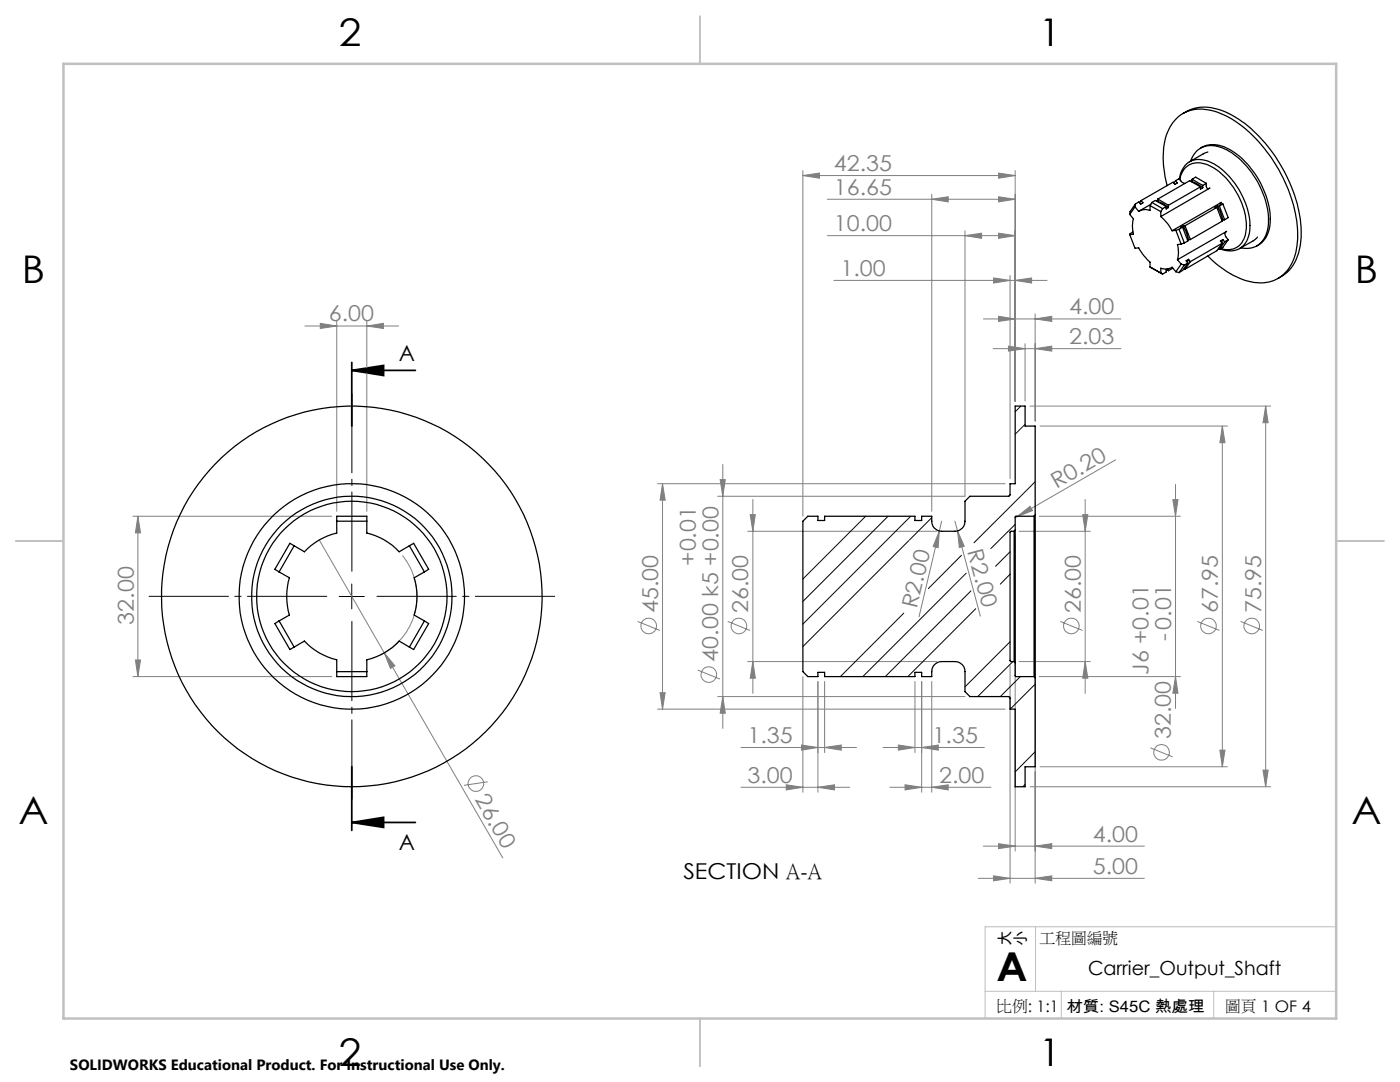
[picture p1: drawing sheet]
<svg xmlns="http://www.w3.org/2000/svg" width="279mm" height="216mm" viewBox="0 0 279 216" stroke-linecap="round" stroke-linejoin="round" font-family="sans-serif">
<g fill="none" stroke="#808080" stroke-width=".2">
<path d="M160.2 35l3.3-.5v1.1zM160.2 34v69M160.2 35h42.4M165.1 39.8h37.5M185.9 39.8l3.3-.5v1zM185.9 38.8v63.2M199.3 39.3l3.3 .5-3.3 .5zM199.3 34.5l3.3 .5-3.3 .6zM202.6 34v46M165.1 47h37.5M166.4 56h42.6M192.6 47l3.3-.5v1.1z"/>
<path d="M192.6 46v53h-49.4M198.3 55.5l3.3 .5-3.3 .5zM199.3 46.5l3.3 .5-3.3 .6zM201.6 55v40.5M202.6 56l3.3-.5v1zM60.9 65.1h18.7M63.9 64.5l3.3 .6-3.3 .4zM67.2 64v38M73.2 65.1l3.3-.6v1zM73.2 64v38M196.3 63.6h27.4M198.2 69.6h25.5"/>
<path d="M199.3 63.1l3.3 .5-3.3 .5zM201.3 69.1l3.3 .5-3.3 .5zM204.6 68.6v11.4M206.6 69.6l3.3-.5v1zM206.6 63.6l3.3-.5v1zM206.6 62.6v21.4M131.2 96.5h69.4M132.2 96.5l.6 3.3h-1.1zM132.2 96.5v45M143.7 95.7h1l-.4 3.3zM144.3 92.7v52.6M150.2 99.7v38.7"/>
<path d="M205.6 81h48M207.6 85h37.4M216.6 99.7v38.7M222.6 91.8l-19.6 11.3M234.1 99.7h1l-.5 3.3zM234.6 96.7v44.7M243.9 85l.6 3.3h-1zM243.9 85v68M252.6 81l.5 3.3h-1zM252.6 81v76M26.5 103h39.7M27.5 103l.5 3.3h-1z"/>
<path d="M27.5 103v32M63.7 107.7l13 22.6M80.3 110.8a13 13 0 0 1-4.5 19.9M149.2 106h37.7M149.7 102.7h1l-.5 3.3zM187.5 105.9l-.3 3.4-1-.3zM187.5 105.9l-4.1 17.2M187.9 104l-.4 1.9M190.6 104l.5 1.9M191.1 105.9l1.3 3.1-.9 .3zM191.1 105.9l4.6 17M202.6 106.8v63"/>
<path d="M203 103.1l2.6-2.1 .5 .9zM203 103.1l-.2 .1M203.4 106h14.2M206.6 103.8v72.4M207.4 103h28.2M216.1 102.7h1l-.5 3.3zM26.5 135h39.7M27 131.7h1l-.5 3.3zM76.7 130.3l2.1 2.6-.9 .5zM76.7 130.3l23.6 40.9M127.2 124l4.5 1.8M131.7 138.2h1.1l-.6 3.3z"/>
<path d="M139.2 133.7l4.5 1.8M143.2 139h49.4M144.3 139l.4 3.3h-1zM145.2 124l4.5 1.8M149.2 132h37.7M150.2 132l.5 3.3h-1zM160.2 135v23.1M163.2 136v22.1M164.6 136v14.2M182.6 136v14.2M183.9 136v22.1M185.9 136v22.1"/>
<path d="M201.6 132.8v43.4M203.4 132h14.2M207.4 135h28.2M211.6 124l4.4 1.8M216.6 132l.5 3.3h-1zM234.6 135l.5 3.3h-1zM238.9 124l4.5 1.8M247.6 124l4.4 1.8M97.3 156l-4.7 .7M131.2 141.5h69.4M147.9 157.1h21.7M147.9 149.2h23"/>
<path d="M156.9 156.6l3.3 .5-3.3 .5zM159.9 148.7l3.3 .5-3.3 .5zM163.2 157.1l3.3-.5v1zM164.6 149.2l3.3-.5v1zM176.2 149.2h20.3M177.6 157.1h20.2M179.3 148.7l3.3 .5-3.3 .5zM180.6 156.6l3.3 .5-3.3 .5zM183.9 149.2l3.4-.5v1zM185.9 157.1l3.3-.5v1zM205.6 157h48M207.6 153h37.4"/>
<path d="M229.6 149.2l4.4 1.8M243.5 149.7h1l-.6 3.3zM252.1 153.7h1l-.5 3.3zM195.2 175.3h33.2M196.3 168.8h32.1M198.3 174.8l3.3 .5-3.3 .5zM199.3 168.3l3.3 .5-3.3 .5zM206.6 168.8l3.3-.5v1zM206.6 175.3l3.3-.5v1z"/>
<circle cx="129.5" cy="124.9" r="1.55"/>
<circle cx="141.5" cy="134.6" r="1.55"/>
<circle cx="147.5" cy="124.9" r="1.55"/>
<circle cx="213.8" cy="124.9" r="1.55"/>
<circle cx="241.2" cy="124.9" r="1.56"/>
<circle cx="249.8" cy="124.9" r="1.56"/>
<circle cx="95" cy="156.3" r="1.55"/>
<circle cx="231.8" cy="150.1" r="1.55"/>
</g>
<path d="M70.2 73.9l6.4-1v2zM70.2 73.9h12.7M70.2 72.3v12.7M70.2 153v12.7M70.2 164.1l6.4-1v2zM70.2 164.1h12.7" fill="none" stroke="#000" stroke-width=".35"/>
<path d="M65.2 119h-35.4M70.2 114v-35.5M75.2 119h35.5M70.2 124v35.5" fill="none" stroke="#000" stroke-width=".2" stroke-dasharray="30.5 1.3 1.3 1.3" stroke-dashoffset="14.6"/>
<path d="M67.7 119h5M70.2 116.5v5" fill="none" stroke="#000" stroke-width=".2"/>
<path d="M196.6 197.8h70.1M206.7 184.9v12.9M211.8 197.8v5.4M242.2 197.8v5.4M266.7 184.9h-70.1v18.3" fill="none" stroke="#c0c0c0" stroke-width=".2"/>
<path d="M139.7 3.2v9.5M3.1 107.9h9.6M266.7 107.9h9.5M139.7 203.2v9.6" fill="none" stroke="#c0c0c0" stroke-width=".25"/>
<path d="M12.7 12.7h254v190.5h-254z" fill="none" stroke="#c0c0c0" stroke-width=".5"/>
<path d="M70.2 73.9l6.4-1v2zM70.2 164.1l6.4-1v2z" fill="#000"/>
<g fill="#808080">
<path d="M203 103.1l2.6-2.1 .5 .9z"/>
<path d="M187.5 105.9l-.3 3.4-1-.3z"/>
<path d="M191.1 105.9l1.3 3.1-.9 .3z"/>
<path d="M76.7 130.3l2.1 2.6-.9 .5z"/>
<path d="M206.6 69.6l3.3-.5v1zM201.3 69.1l3.3 .5-3.3 .5zM206.6 63.6l3.3-.5v1zM199.3 63.1l3.3 .5-3.3 .5zM202.6 56l3.3-.5v1zM198.3 55.5l3.3 .5-3.3 .5zM199.3 46.5l3.3 .5-3.3 .6zM192.6 47l3.3-.5v1.1zM199.3 39.3l3.3 .5-3.3 .5zM185.9 39.8l3.3-.5v1zM199.3 34.5l3.3 .5-3.3 .6zM160.2 35l3.3-.5v1.1zM206.6 168.8l3.3-.5v1zM199.3 168.3l3.3 .5-3.3 .5zM206.6 175.3l3.3-.5v1zM198.3 174.8l3.3 .5-3.3 .5z"/>
<path d="M156.9 156.6l3.3 .5-3.3 .5zM163.2 157.1l3.3-.5v1z"/>
<path d="M27.5 103l.5 3.3h-1zM27 131.7h1l-.5 3.3z"/>
<path d="M149.7 102.7h1l-.5 3.3zM150.2 132l.5 3.3h-1zM132.2 96.5l.6 3.3h-1.1zM131.7 138.2h1.1l-.6 3.3zM243.9 85l.6 3.3h-1zM243.5 149.7h1l-.6 3.3zM234.1 99.7h1l-.5 3.3zM234.6 135l.5 3.3h-1zM216.1 102.7h1l-.5 3.3zM216.6 132l.5 3.3h-1z"/>
<path d="M143.7 95.7h1l-.4 3.3zM144.3 139l.4 3.3h-1z"/>
<path d="M252.6 81l.5 3.3h-1zM252.1 153.7h1l-.5 3.3z"/>
<path d="M159.9 148.7l3.3 .5-3.3 .5zM164.6 149.2l3.3-.5v1z"/>
<path d="M179.3 148.7l3.3 .5-3.3 .5zM183.9 149.2l3.4-.5v1z"/>
<path d="M180.6 156.6l3.3 .5-3.3 .5zM185.9 157.1l3.3-.5v1z"/>
<path d="M63.9 64.5l3.3 .6-3.3 .4zM73.2 65.1l3.3-.6v1z"/>
</g>
<g fill="none" stroke="#000" stroke-width=".25">
<path d="M231.1 40l-.3 .1M231.1 39.7v.5M231.1 39.7l2.1 1.3M232.9 37a16.7 16.7 0 0 1 .3-11.1 6.9 6.9 0 0 1 8.4-3.9 20.8 20.8 0 0 1 11.2 8.3 28.5 28.5 0 0 1 6.2 17.4 9.4 9.4 0 0 1-3.6 7.6 8.6 8.6 0 0 1-8.6-.1 20.2 20.2 0 0 1-5.7-4.1M234.6 36.1l.7-.4a1.8 1.8 0 0 0 1.2 .9M234.6 36.1l.4 .4-.5 .3-.4-.5-6.3 3.7M234.6 36.1l-.3 .4M235.4 35.7a4 4 0 0 1 5.5-3.6 14.5 14.5 0 0 1 7.9 9 9 9 0 0 1-.2 7.4 4 4 0 0 1-5.1 1.2M235.4 35.8a3.7 3.7 0 0 1 5.3-3 14.3 14.3 0 0 1 7.8 10.1 6.7 6.7 0 0 1-1.1 6.1 3.9 3.9 0 0 1-3.8 .6M236.1 22.6a8.6 8.6 0 0 1 8.6-.2 27.1 27.1 0 0 1 12 12.6 24 24 0 0 1 2.7 14.3 8.1 8.1 0 0 1-4.3 6.3M237.6 32.1a4.2 4.2 0 0 1 5.9-2.7 14.8 14.8 0 0 1 8 7.9 12.6 12.6 0 0 1 1.2 9.5 4.1 4.1 0 0 1-5 2.7M237.9 36.2l1.1 .5 1 .8"/>
<path d="M237.9 36l-.2 .2M237.9 36.2l-.1 .1M237.9 35.8l.7-.5 2.1 1.3M237.9 35.8l2.1 1.2M237.9 35.8v.4M239.6 29.6a5.6 5.6 0 0 1 6.1 .4 17.2 17.2 0 0 1 7.8 14.8 5.1 5.1 0 0 1-2.7 4.3M239.6 37.3l-6.4 3.7M239.6 37.3v.4l.4-.2M239.6 37.3l-2.2-1.2-6.3 3.6M240 37v.5M240.7 36.6v.5a.43 .43 0 0 0 .2 .5 .43 .43 0 0 0 .5-.1l-9.7 5.7M240.7 36.6l-.7 .4"/>
<path d="M241.1 30.3l-1 .4-2.7 1.6M225.5 46.8l1 2.7h.8a10.5 10.5 0 0 0 2.2 2.8v1M225.5 42.8l.7 .9a5.6 5.6 0 0 0 0 3l-.7 .1M226.1 46.3l-.6 .5M226.5 41.3l-1 1.5M226.6 40.7l-.1 .6M226.6 40.7l-1.1 1.5v.6M227.8 40l.3 .5-.5 .2-.3-.4-.7 .4M227.8 40l-.4 .5M229.5 41v1a2.63 2.63 0 0 0-2.2 .2l-.8-.9M229.5 41l2.2 1.2M229.5 53.3l2.2 1.2"/>
<path d="M229.5 53.3l2.5 1.4M229.7 40.8l-2.4 1.3M229.9 40.4l2.1 1.2M229.9 40.4l-.4 .6M229.9 40.4l.7-.4 2.1 1.2M231.1 40.2l1 .5 1.1 .7M231.1 40.2h-.1M231.7 43.2a9.6 9.6 0 0 1 2.2 2.8M231.7 42.2v1M231.7 54.5l.3 .2M232 41.6l-.3 .6M232.7 41.2v.5l.5-.3"/>
<path d="M232.7 41.2l-.7 .4M232.8 53.8l.4 .2M233 53.7l-.3 .1v.5l-.7 .4M233.2 41v.4M233.2 53.6v.4M233.9 53.3a2.48 2.48 0 0 1-2.2 .2v1M233.9 53.3v.1M233.9 53.3l.8 .9M234.1 53.5l-.9 .5M234.7 46h-.8M234.7 46l1 2.7M234.7 54.2l.6 .2"/>
<path d="M235 51.8l.7 .9M235.3 45.8l1.1 2.7M235.3 45.8l-.6 .2M235.7 48.7l-.7 .1a5.5 5.5 0 0 1 0 3M235.7 52.7l-1 1.5M235.7 52.7l.7 .2M236 45.3l1.1 2.8-.7 .4M236 45.3l-.7 .5M236.1 45.1l1.1 2.7M236.1 45.1l-.4 .3 .3-.1M236.4 48.5l-.7 .2M236.4 52.9l-1.1 1.5"/>
<path d="M236.4 53.5l.1 .2M236.5 45l-.4 .1M236.5 45l1.1 2.8M237.1 52.5l-.7 .4M237.1 52.5l-1.1 1.5-.7 .4M237.2 51.8l-.2 .5M237.2 47.8l-.2 .1M237.2 51.8l.4 .4M237.2 51.8l-.5 .2 .4 .5M237.6 47.8h-.4M237.6 52.2l-1.1 1.5M242.9 41.4l-6.4 3.6"/>
<path d="M242.9 41.4l1 2.7-6.3 3.7M243 41.1l1.1 2.8M243 41.1l-.5 .3h.4M243.2 49.6l.1 .2M243.3 41.1h-.3M243.3 41.1l1.1 2.8M243.9 48.5l-6.3 3.7M243.9 48.5l-1 1.5-6.4 3.7M244.1 40.7h-.6l.1-.2 .1-.1-9.8 5.6M244.1 47.8l-.3 .6M244.1 40.7l-.8 .4M244.1 47.8l.3 .5"/>
<path d="M244.1 47.8l-.5 .3 .3 .4M244.1 40.7l1 2.7-.7 .5M244.1 43.9l-.2 .1M244.4 43.9h-.3M244.4 48.3l-1.1 1.5M245.1 47.8l-.4-.5a.72 .72 0 0 1 .1-1.1l-9.8 5.6M245.1 47.8l-.7 .5M245.1 47.8l-1 1.6-.8 .4M251 47.3l-.9 .7-2.7 1.6M55.7 114.1l2 1.2a13.4 13.4 0 0 0 0 7.4l-2 1.2M58.7 108.9l2 1.2a12.7 12.7 0 0 1 6.5-3.7v-3.4h6v3.4a12.7 12.7 0 0 1 6.5 3.7l2.8-1.7 3 5.2-.8 .5M58.7 108.9l-3 5.2"/>
<path d="M58.7 108.9l-.8-.5-3 5.2 .8 .5M67.2 104h6M81.7 108.9l3 5.2M84.7 114.1l-2 1.2a12.6 12.6 0 0 1 0 7.4l2 1.2M202.4 106h-.7l-.1 .2v25.6l.1 .2h.7M202.4 106v26M202.6 105.8v26.4M202.6 105.8l-.2 .2M206.4 103h-3.7l-.1 .1v2.7M206.4 103v32M206.6 102.8v-17.8h-2v-4h-2v15.5h-1v2.3l-.3 .2h-7.7l-1 1v4a1.99 1.99 0 0 1-2 2h-2.7a1.99 1.99 0 0 1-2-2v-1h-2v.9h-1.3v-.9h-18v.9h-1.4v-.9h-2l-1 1v30l1 1h2v-.8h1.4v.8h18v-.8h1.3v.8h2a2.4 2.4 0 0 1 1.3-2.8l.7-.2h2.7a1.99 1.99 0 0 1 2 2v4l1 1h7.7l.3 .2v2.3h1v15.5h2v-4h2v-17.8M206.6 102.8v32.4"/>
<path d="M206.6 102.8l-.2 .2M55.7 123.9l-.8 .5 3 5.2 2.8-1.7a12.7 12.7 0 0 0 6.5 3.8v3.3h6v-3.3a12.7 12.7 0 0 0 6.5-3.8l2 1.2M55.7 123.9l3 5.2M67.2 134h6M84.7 123.9l.8 .5-3 5.2-.8-.5M84.7 123.9l-3 5.2M202.4 132l.2 .2M202.6 132.2v2.7l.1 .1h3.7M206.4 135l.2 .2"/>
<circle cx="70.2" cy="119" r="22.5"/>
<circle cx="70.2" cy="119" r="38"/>
<circle cx="70.2" cy="119" r="19"/>
<circle cx="70.2" cy="119" r="20"/>
</g>
<g fill="none" stroke="#000" stroke-width=".2">
<path d="M203.7 81l-1.1 1.2M204.6 84.7l-2 1.9M206.6 96.1l-12.2 12.2M172.8 103l-12.6 12.5M177.2 103l-17 17M181.4 107.9l-21.2 21.1M181.8 103l-21.6 21.5M185.9 103.3l-4.4 4.4M191.9 110.8l-6.6 6.6M192.8 114.4l-20.6 20.6M193.8 117.9l-17.1 17.1M201.6 110.1l-2.9 2.9"/>
<path d="M201.6 114.6l-2 2M202.6 104.6l-4.9 4.9M180.4 122.3l-12.7 12.7M194.7 121.5l-13.5 13.5M201.6 128.1l-9 9M202.1 132l-7 7M203.6 135l-4 4M206.6 136.5l-5 5M204.6 156.5l-.5 .5M206.6 150l-4 4"/>
</g>
<text font-size="7.9" x="198.9" y="195.8">A</text>
<g font-size="7.6">
<text x="67.6" y="9.1">2</text>
<text x="207.3" y="9.1">1</text>
<text x="4.4" y="56.4">B</text>
<text x="270.4" y="56.4">B</text>
<text x="3.7" y="164.4">A</text>
<text x="269.7" y="164.4">A</text>
<text x="67.6" y="212.6">2</text>
<text x="207.3" y="212.6">1</text>
</g>
<g font-size="4.4" fill="#808080">
<text x="166.4" y="34.1">42.35</text>
<text x="166.4" y="38.9">16.65</text>
<text x="166.4" y="46.1">10.00</text>
<text x="167.7" y="55.1">1.00</text>
<text x="65.6" y="64.1">6.00</text>
<text x="213.4" y="62.7">4.00</text>
<text x="213.4" y="68.7">2.03</text>
<text x="210.8" y="97.6" transform="rotate(-30 210.8 97.6)">R0.20</text>
<text x="138.9" y="112.9" transform="rotate(-90 138.9 112.9)">+0.01</text>
<text x="193" y="110" transform="rotate(75 193 110)">R2.00</text>
<text x="26.7" y="124.6" transform="rotate(-90 26.7 124.6)">32.00</text>
<text x="131.3" y="122.3" transform="rotate(-90 131.3 122.3)">45.00</text>
<text x="149.3" y="122.3" transform="rotate(-90 149.3 122.3)">26.00</text>
<text x="182.9" y="121.6" transform="rotate(-77 182.9 121.6)">R2.00</text>
<text x="215.7" y="122.3" transform="rotate(-90 215.7 122.3)">26.00</text>
<text x="243" y="122.3" transform="rotate(-90 243 122.3)">67.95</text>
<text x="251.7" y="122.3" transform="rotate(-90 251.7 122.3)">75.95</text>
<text x="233.7" y="127.8" transform="rotate(-90 233.7 127.8)">-0.01</text>
<text x="143.3" y="132" transform="rotate(-90 143.3 132)">40.00 k5 +0.00</text>
<text x="229.2" y="134.6" transform="rotate(-90 229.2 134.6)">J6 +0.01</text>
<text x="149.2" y="148.3">1.35</text>
<text x="186.1" y="148.3">1.35</text>
<text x="233.7" y="147.5" transform="rotate(-90 233.7 147.5)">32.00</text>
<text x="94.7" y="159.5" transform="rotate(60 94.7 159.5)">26.00</text>
<text x="149.2" y="156.2">3.00</text>
<text x="187.4" y="156.2">2.00</text>
<text x="218.1" y="167.9">4.00</text>
<text x="218.1" y="174.4">5.00</text>
</g>
<g font-size="4.4">
<text x="79.6" y="72">A</text>
<text x="79.6" y="169.6">A</text>
<text x="136.4" y="175.4">SECTION A-A</text>
</g>
<text font-size="3.9" x="217.1" y="194.5">Carrier_Output_Shaft</text>
<g font-size="3.2">
<text x="201.7" y="188.7" transform="rotate(-90 201.7 188.7)">大</text>
<text x="204.8" y="188.7" transform="rotate(-90 204.8 188.7)">小</text>
<text x="207.5" y="188.2">工程圖編號</text>
<text x="198.8" y="201.8">比例: 1:1</text>
<text x="212.8" y="201.9">材質: S45C 熱處理</text>
<text x="244.5" y="201.8">圖頁 1 OF 4</text>
</g>
<text font-size="3" x="14" y="213.5">SOLIDWORKS Educational Product. For Instructional Use Only.</text>
</svg>
